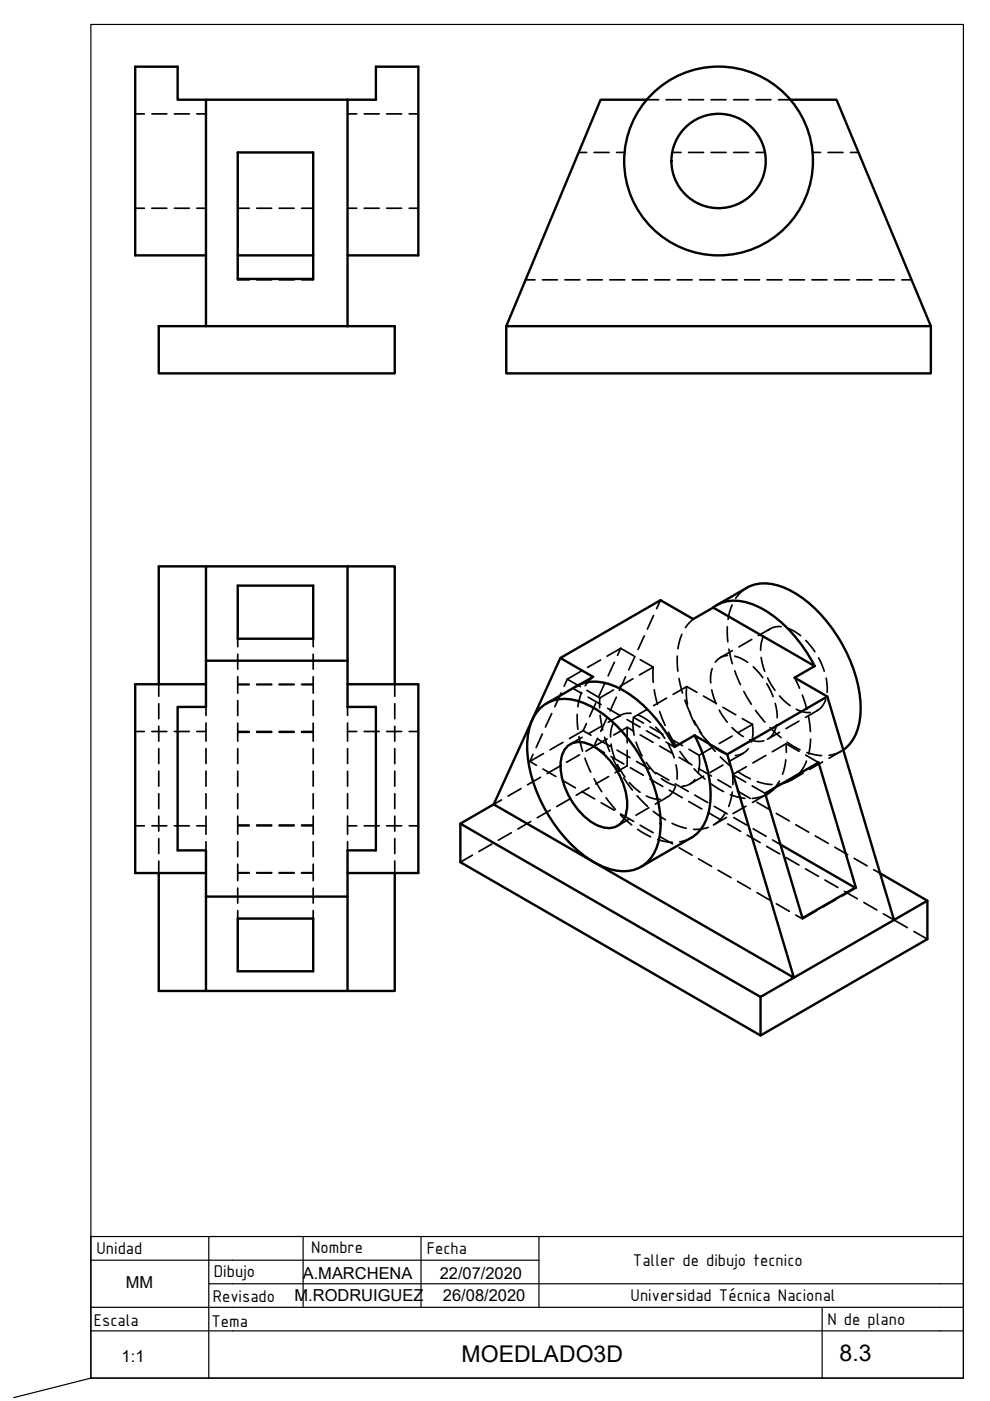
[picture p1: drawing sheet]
<svg xmlns="http://www.w3.org/2000/svg" width="210mm" height="297mm" viewBox="0 0 210 297" stroke-linecap="round" stroke-linejoin="round" font-family="sans-serif">
<!-- layer: MD_Visible -->
<g fill="none" stroke="#000" stroke-width=".51">
<path d="M43.7 21.1h-6v-7h-9v40h15M50.4 32.3h16v26.8h-16zM73.7 21.1h6v-7h9v40h-15M73.7 21.1h-30v48.1h30M73.7 21.1v48.1M137.1 21.1h-9.8l-20 48.1h90.1M167.6 21.1h9.8l20 48.1M50.4 54.1h16M43.7 69.2h-10v10h50v-10h-10M107.3 69.2v10h90.1v-10M43.7 120.1h-10v25M50.4 124.2h16v11.2h-16z"/>
<path d="M73.7 120.1v29.8h6v30.4h-6v29.8M73.7 120.1h-30v20h30M73.7 120.1h10v25M118.8 139.5l7 4-2.7 1.6M151.2 128.8l-4.2 2.5-7-4-21.2 12.2-14.1 31M151.2 128.8l21.5 12.4M151.2 128.8a8.3 8.3 0 0 1 8.6-.6 27.4 27.4 0 0 1 12.9 13M152 128.3l6.3-3.7a9 9 0 0 1 8.5 .2 28.7 28.7 0 0 1 13.1 14.5 23.8 23.8 0 0 1 2.1 14.6 8.7 8.7 0 0 1-3.2 5.1M43.7 140.1v9.8h-6v30.4h6v9.8h30M43.7 145.1h-15v40h15M73.7 145.1h15v40h-15M114.2 150.5a7.8 7.8 0 0 1 8.9-1.7 26.3 26.3 0 0 1 13.3 12.7 25.8 25.8 0 0 1 3.4 16.2 7.7 7.7 0 0 1-7.1 7 15.8 15.8 0 0 1-10.8-4.9 31.8 31.8 0 0 1-10.1-21.5 11.5 11.5 0 0 1 2.4-7.8z"/>
<path d="M120 158.6a4 4 0 0 1 4.9-.8 15 15 0 0 1 8 13.9 4 4 0 0 1-5.9 3.4 15 15 0 0 1-8.1-13.9l.2-1zM147.3 155.9a24.9 24.9 0 0 1 3 16 8.4 8.4 0 0 1-3.8 5.8l-10.6 6.1M154.2 159.9l14.1 47.4 21.3-12.2M172.7 141.2l-4.2 2.5 6.9 4 14.2 47.4M175.4 147.7l-21.2 12.2-6.9-4-4.3 2.5a28.3 28.3 0 0 0-12.3-12.8 9.3 9.3 0 0 0-8.4-.1l-6.4 3.6M97.6 174.6l7.1-4.1 63.6 36.8-7 4.1zM97.6 174.6v8.2l63.7 36.7 35.3-20.4v-8.1M162.2 168.2l11.4-6.5 7.8 26.4-11.3 6.5zM164.2 167.1l-1.9 1.4M165.5 179.1l15.8 9.1M33.7 185.1v25h10M43.7 190.1v20h30"/>
<path d="M50.4 194.8h16v11.1h-16zM83.7 185.1v25h-10M186.6 185.2l10 5.8-7 4.1M161.3 211.4v8.1"/>
<circle cx="152.4" cy="34.1" r="20"/>
<circle cx="152.4" cy="34.1" r="10"/>
</g>
<!-- layer: MD_Oculto -->
<g fill="none" stroke="#000" stroke-width=".36">
<path d="M28.7 24.2h1.9M32.2 24.2h3.2M37 24.2h3.1M41.7 24.2h2M73.7 24.2h1.9M77.2 24.2h3.2M82 24.2h3.2M86.7 24.2h2M122.7 32.3h1.7M126 32.3h3.1M130.7 32.3h1.7M137.1 21.1h2.5"/>
<path d="M141.2 21.1h3.2M142.5 32.3h1.9M146 32.3h3.2M146 21.1h3.2M150.8 32.3h3.2M150.8 21.1h3.2M155.5 32.3h3.2M155.5 21.1h3.2M160.3 32.3h1.9M160.3 21.1h3.2M165.1 21.1h2.5M172.3 32.3h1.7"/>
<path d="M175.6 32.3h3.1M180.3 32.3h1.7M28.7 44.2h1.9M32.2 44.2h3.2M37 44.2h3.1M41.7 44.2h2M50.4 59.1v.2h2.4M50.4 44.2h2.4M54.4 59.3h3.2M54.4 44.2h3.2M59.2 59.3h3.2M59.2 44.2h3.2"/>
<path d="M64 44.2h2.4M66.4 59.1v.2h-2.4M73.7 44.2h1.9M77.2 44.2h3.2M82 44.2h3.2M86.7 44.2h2M111.4 59.3h2M115 59.3h3.2M119.8 59.3h3.1M124.5 59.3h3.2M129.3 59.3h3.2M134.1 59.3h3.1"/>
<path d="M138.8 59.3h3.2M143.6 59.3h3.2M148.3 59.3h3.2M153.1 59.3h3.2M157.9 59.3h3.1M162.6 59.3h3.2M167.4 59.3h3.2M172.2 59.3h3.1M176.9 59.3h3.2M181.7 59.3h3.2M186.4 59.3h3.2M193.2 59.1v.2h-2"/>
<path d="M50.4 135.4v1.7M50.4 138.7v3.2M66.4 135.4v1.7M66.4 138.7v3.2M127.3 139.9l-2.7 1.6M131.6 137.5l2.8 1.5M131.6 137.5l-2.9 1.6M131.6 137.5l-.7 1.5M134.6 139.2l-1.3 2.8M135.7 139.8l2.8 1.6M136.6 134.8l-1.3 2.9M138.6 130.5l-1.3 2.9"/>
<path d="M140 127.3l-.8 1.8M143.6 139.1l.1 3.2M144.6 134.5l-.6 1.5-.3 1.5M147 131.3l-1.7 1.8M154.2 132.9l.1 3.2M154.2 139a3.2 3.2 0 0 0-2.5 1.4M154.5 137.6l.8 3.1M155.2 128.3l-.5 1.5-.3 1.5M155.3 137.9l-2.6 1.5M155.8 139.1l1.4 .6 1.3 .7M158.3 124.6l-1.2 .9-1.1 1.4M159.4 135.6l-2.7 1.6"/>
<path d="M161.4 139.4l.7 2.9M161.9 134.9l-.5 1.6-.1 1.4M163.3 133.3l-2.5 1.5M165.6 132.9l-1.6 .1-1.2 .7M167.1 133.2l1.1 .5 1.5 1.1M170.9 135.8l1.9 2.4M173.6 139.5l1.2 2.8M28.7 155.1h1.9M32.2 155.1h3.2M33.7 145.1v2.5M33.7 149.2v3.2M33.7 154v3.1"/>
<path d="M33.7 158.7v3.2M37 155.1h3.1M41.7 155.1h2M43.7 149.9v1.8M43.7 153.3v1.8M43.7 155.1v2M43.7 158.7v3.2M50.4 155.1v.2h2.4M50.4 153.3v1.8M50.4 148.5v3.2M50.4 145.2v1.8M50.4 143.5v1.7"/>
<path d="M50.4 155.3v1.8M50.4 158.7v3.2M50.4 145.2h2.4M50.4 155.1h2.4M50.4 145.1h2.4M54.4 155.3h3.2M54.4 145.2h3.2M54.4 155.1h3.2M54.4 145.1h3.2M59.2 155.3h3.2M59.2 145.2h3.2M59.2 155.1h3.2"/>
<path d="M59.2 145.1h3.2M64 145.2h2.4M64 155.1h2.4M64 145.1h2.4M66.4 155.1v.2h-2.4M66.4 145.2v1.8M66.4 148.5v3.2M66.4 153.3v1.8M66.4 143.5v1.7M66.4 155.3v1.8M66.4 158.7v3.2M73.7 153.3v1.8"/>
<path d="M73.7 149.9v1.8M73.7 158.7v3.2M73.7 155.1v2M73.7 155.1h1.9M77.2 155.1h3.2M82 155.1h3.2M83.7 145.1v2.5M83.7 149.2v3.2M83.7 154v3.1M83.7 158.7v3.2M86.7 155.1h2M113 159.9l-.7 1.5"/>
<path d="M115 155.6l-1.3 2.9M115.2 159.8l-2.9 1.6M117 151.3l-1.4 2.9M118.9 146.9l-1.3 2.9M119.4 157.4l-2.8 1.6M120.3 144l-.7 1.5M120.3 144l2.7 1.6M122.3 145.5l-.8 .5 1.8 1M122.4 151.4l.1 3.2M122.8 156.2l.7 3.1M123.1 145.1l-1.6 .9M123.2 142.3l-2.9 1.7"/>
<path d="M123.3 146.8l-.5 1.4-.3 1.7M123.5 156.3l-2.6 1.5M123.6 154.9l1.7 1M123.6 154.9l-2.9 1.7M124.3 153.4l-.7 1.5M124.4 146.4l2.8 1.6M124.7 147.8l2.8 1.6M125.8 143.5l-1.1 1-.6 .9M125.9 158.3l2.3 1.3M125.9 158.3l-1.7 1M126.3 149.1l-1.3 2.9M126.7 156.7l2.7 1.6"/>
<path d="M126.7 156.5l-.8 1.8M127.2 148l-.1 2.1M127.2 151.6l.6 3.2M127.6 153.9l-2.8 1.6M128.2 156.3l1.1 3M128.3 144.7l-1.3 2.9M128.7 152.2l-1.3 2.9M128.7 156.7l-2.8 1.6M128.8 150.2l2.8 1.6M129.5 157.8l.8 2.9M130.1 153.3l-.6 1.5-.1 1.5M130.1 146.3l-2.9 1.7"/>
<path d="M130.3 140.4l-1.4 2.9M130.7 147.8l-1.3 2.9M130.8 159l2.8 1.6M131.5 151.7l-2.5 1.4M132.6 143.5l-1.3 2.9M133 152.6l2.7 1.6M133 159.1v3.3l-2.6 1.5M133 154.2v3.3M133.8 151.2h-.5a3.4 3.4 0 0 0-2.3 .9M134.2 143.9l-2.7 1.6M134.3 152.1l2.1 1.2M134.4 155l-1.4-.8-2.9 1.7"/>
<path d="M134.9 157.4l1.3 2.9M135.3 151.6l1.7 .9 .9 .6M135.7 155.8l2.8 1.6M137.1 154.9l2.7 1.6M137.2 150.4l-2.9 1.7-.1 1.4 .3 2.4M137.8 154.1l2.8 1.6M138.5 141.4v3.3M138.5 141.4l-2.9 1.7M138.7 146.2l.7 3.1M139 154.2l2 2.3M139.9 150.9l1.1 2.9M139.9 158.2l2.7 1.6"/>
<path d="M141.2 157.3l1.8 1.1M141.3 148l-2.7 1.6M141.7 155.2l1.6 2.8M141.7 157.9l1.2 2.8M142 156.5l2.7 1.6M142.7 147.2l2.9-1.6-.1 2.1 .3 1.6M144 143.8l.7 3.1M144.2 159.3l1.9 2.5M145.2 148.4l1.2 3M145.6 145.6l2.2 1.2M146.1 158.9l2.1 1.2M146.2 150.8l1.3 2.9"/>
<path d="M147.1 152.8l1.6 2.7M148.3 155.1l2 2.4M149.1 147.6l2.8 1.6M149.7 156.8l1.9 2.5M150.9 146.3l.9 2.9M151 141.8l-.3 1.1v1.9M151.1 158.4l-2.9 1.7 .1 1.5-.3 2.3M151.6 158.5l1.3 .9 1.5 .6M152.5 150.6l1.7 2.5M153.3 150l2.7 1.6M155.2 154.3l2.4 1.9M155.2 156.1l-2.7 1.5"/>
<path d="M155.8 142.2l1.2 3M157.4 152.4l2.1 1.2M157.6 159.7l-2.9 1.7M157.7 146.6l1.6 2.7M158.7 158.8l-1.2 1-1.6 .4M158.9 156.8l1.5 .4 1.6-.1M159.5 153.6l.1 2.2-.3 1.5M159.5 153.6l-2.9 1.7M159.7 141.4l2 2.3M160.2 150.6l2 2.5M162.6 144.9l1.3 2.8M162.8 143.7l1.5 2.7"/>
<path d="M163.3 154.3l2.3 2.1M164.4 149.1l.3 1.5 .1 1.6M164.7 153.7l-.6 1.6-.8 1M165.3 147.6l2.2 2M165.3 155.3l-2.6 1.4M166.7 157.7v1.8M166.7 157.7l-2.9 1.7M166.7 157.7l2.7 1.6M166.9 157.4l2.7 1.6M168.5 143.7l1 2.2M168.8 150.4l1.9 .6 1.1 .1M169.4 152.9l-2.7 1.6"/>
<path d="M170.1 147.4l1 3M171.1 159.6l1.6 .4 1.5 .2M171.4 152l.4 3.1M171.9 156.7l-.4 3.2M173.3 150.6l-2.5 1.5M175.1 148.3l-.3 .6a3.6 3.6 0 0 1-1.6 1.8M175.2 143.8l.2 3M178.3 159.3l-2.5 1.5M178.8 159a7 7 0 0 1-3 1.1M28.7 175.1h1.9M32.2 175.1h3.2M33.7 163.5v3.2"/>
<path d="M33.7 168.3v3.2M33.7 173v3.2M33.7 177.8v3.2M37 175.1h3.1M41.7 175.1h2M43.7 175.1v1.8M43.7 178.5v1.8M43.7 163.5v3.2M43.7 168.3v3.2M43.7 173v2.1M50.4 178.5v3.1M50.4 175.1v1.8"/>
<path d="M50.4 163.5v3.2M50.4 168.3v3.2M50.4 173v1.9M50.4 175.1h2.4M52.8 174.9h-2.4v.2M54.4 174.9h3.2M54.4 175.1h3.2M59.2 174.9h3.2M59.2 175.1h3.2M64 174.9h2.4M64 175.1h2.4M66.4 174.9v.2"/>
<path d="M66.4 175.1v1.8M66.4 178.5v3.1M66.4 163.5v3.2M66.4 168.3v3.2M66.4 173v1.9M73.7 178.5v1.8M73.7 175.1v1.8M73.7 173v2.1M73.7 168.3v3.2M73.7 163.5v3.2M73.7 175.1h1.9M77.2 175.1h3.2"/>
<path d="M82 175.1h3.2M83.7 163.5v3.2M83.7 168.3v3.2M83.7 173v3.2M83.7 177.8v3.2M86.7 175.1h2M104.3 178.9l-2.8 1.6M106.3 169.6l-1.6 .9M108.4 176.6l-2.7 1.5M110.5 167.2l-2.8 1.6M112.3 161.4l1.4 .9M112.5 174.2l-2.7 1.6"/>
<path d="M114.6 164.8l-2.7 1.6M115.1 163l2.8 1.6M116.7 171.8l-2.8 1.6M118.7 162.4l-2.7 1.6M119.2 165.4l2.8 1.6M120.8 169.4l-2.8 1.6M122.9 160l-2.8 1.6M123.3 167.8l2.8 1.6M124 160.8l1.3 2.9M124.9 167l-2.7 1.6M125.9 165.1l1.7 2.8M127.5 170.2l2.7 1.6"/>
<path d="M128.5 169.1l2 2.5M129 164.6l-2.7 1.6M129.5 160.4l2.8 1.6M129.9 160.8l1.5 2.8M130.9 162.1l1.6 2.6M131.6 172.8l2.3 2.1M131.6 172.6l2.8 1.6M132.2 164.9l1.9 2.6M133.4 165.9l2.3 2.1M133.5 173.7l-2.6 1.4M133.7 162.8l2.7 1.6M134.9 161.4l2.8 1.6"/>
<path d="M135.1 168.7l2.2 2.3M135.2 175.8l2.8 1.6M135.7 175l2.8 1.6M137 161.6l2 2.4M137 168.8l1.9 .6h1.1M137.6 171.3l-2.8 1.5M137.8 165.2l2.7 1.6M138.5 172l2.6 1.8M139.1 163.8l2.7 1.6M139.4 178l1.8 .5 1.3 .1M139.9 177.3l2.7 1.6M140.2 165.1l1.4 .8 1.5 .6"/>
<path d="M141.5 169l-2.6 1.5M141.9 167.5l2.8 1.6M142.5 174.6l3 1M143.2 166.2l2.7 1.6M143.2 166.7l-.2 .6a3.7 3.7 0 0 1-1.6 1.7M143.3 162.2l.3 1.8-.1 1.2M144 179.7l2.7 1.6M144 160.6l2.7 1.6M146 169.9l2.8 1.6M146.5 177.7l-1.4 .5-1 .3M147.2 163l2.3 2.2M147.3 168.6l2.8 1.6"/>
<path d="M147.3 165.3a3.4 3.4 0 0 1-2.7 1.4M148.1 162.9l2.7 1.6M149.2 164.6l-2.9 1.6M150.2 172.3l2.7 1.6M150.2 175.4l-1.2 .3-1.9 .1M150.7 166.2l2.7 1.6M151.4 171l2.8 1.6M152.2 165.3l2.8 1.6M152.7 160.5l2.4 2.1M153.3 162.2l-2.8 1.6M153.8 172.4l-1 1.3-1.2 1M154 173.3l-2.7 1.6"/>
<path d="M154.3 174.7l2.7 1.6M154.9 168.5l3 .8M155.3 167.9l-.8 3.1M155.3 164.2l.1 2.1M155.3 164.2l2.8 1.6M155.6 173.3l2.7 1.6M156.3 163.6l2.8 1.5M156.3 167.7l2.8 1.6M158.2 170.9l-2.8 1.6M158.2 162.6l-2.9 1.6M158.4 177.1l2.8 1.5M159.5 166.6l2.7 1.6"/>
<path d="M159.7 175.7l2.7 1.6M160.5 170.1l2.7 1.6M160.6 165.7l2 .5 1.1 .1M162.3 168.5l-2.8 1.6M162.4 160.2l-2.8 1.6M162.5 179.5l2.8 1.5M162.6 168.4a7.3 7.3 0 0 1-3.1 .9M163.8 178.1l1.7 1M164.6 172.5l2.8 1.6M165.3 165.6l-1.1 1.5M166.6 161.1l-.7 3.1M168.2 165.1l-1.7 .8-1.2 .3"/>
<path d="M168.7 174.9l2.8 1.5M170.3 163.9l-2.6 1.5M170.8 160.1l2.8 1.6M171 161.4l-.5 1.1-1.1 1.6M172.9 177.2l2.7 1.6M174.4 161.5l-2.8 1.6M177 179.6l2.7 1.6M33.7 182.6v2.5M50.4 183.2v1.8M50.4 185v1.7M50.4 188.3v3.2M50.4 193.1v1.7"/>
<path d="M50.4 185h2.4M50.4 185.1h2.4M54.4 185h3.2M54.4 185.1h3.2M59.2 185h3.2M59.2 185.1h3.2M64 185h2.4M64 185.1h2.4M66.4 183.2v1.8M66.4 185v1.7M66.4 188.3v3.2M66.4 193.1v1.7"/>
<path d="M83.7 182.6v2.5M100.2 181.3l-2.6 1.5M148.1 182.1l2.8 1.6M152.2 184.5l2.8 1.6M156.4 186.9l2.7 1.5M160.5 189.3l2.7 1.5M164.6 191.6l2.8 1.6M166.7 181.8l2.7 1.6M168.7 194l1.4 .8v-.2M170.8 184.2l2.7 1.6M173 193.1l-2.9 1.7M174.9 186.6l2.8 1.6"/>
<path d="M177.2 190.8l-2.8 1.5M179 189l2.8 1.6M181.1 182l2.8 1.6M181.3 188.2l.1 .1M181.4 188.1v.2M181.4 188.3l-2.9 1.7M183.2 191.3l2.7 1.6M185.2 184.4l1.4 .8M187.3 193.7l5.1 3M193.8 197.5l2.8 1.6"/>
</g>
<!-- layer: 0 -->
<path d="M19.3 267.2h95M19.3 277.2h180M44.3 272.2h155M44.3 262.2v30M64.3 262.2v15M89.3 262.2v15M114.3 262.2v15M199.3 262.2h-180v30l-16.4 4.1M19.3 282.2h180" fill="none" stroke="#000" stroke-width=".25"/>
<!-- layer: Cotas -->
<path d="M19.3 5.2h185v287h-185z" fill="none" stroke="#000" stroke-width=".25"/>
<!-- layer: CajetinLine -->
<path d="M174.3 277.2v15M199.3 272.2h5v20h-185M199.3 262.2h5v10M199.3 277.2h5M199.3 282.2h5" fill="none" stroke="#000" stroke-width=".25"/>
<g font-size="4.9">
<text x="97.9" y="288.8">MOEDLADO3D</text>
<text x="178" y="288.5">8.3</text>
</g>
<g font-size="3.9">
<text x="20.5" y="265.8">Unidad</text>
<text x="66" y="265.6">Nombre</text>
<text x="90.5" y="265.9">Fecha</text>
<text x="134.2" y="268.4">Taller de dibujo tecnico</text>
<text x="45.3" y="270.7">Dibujo</text>
<text x="133.7" y="275.9">Universidad Técnica Nacional</text>
<text x="19.9" y="281.1">Escala</text>
<text x="44.8" y="281.3">Tema</text>
<text x="45.1" y="276.1">Revisado</text>
<text x="175.4" y="280.9">N de plano</text>
</g>
<g font-size="3.5">
<text x="26.7" y="273.2">MM</text>
<text x="62.4" y="275.8">M.RODRUIGUEZ</text>
<text x="64.2" y="271.1">A.MARCHENA</text>
<text x="93.2" y="271.1">22/07/2020</text>
<text x="93.9" y="275.9">26/08/2020</text>
<text x="25.8" y="288.8">1:1</text>
</g>
</svg>
